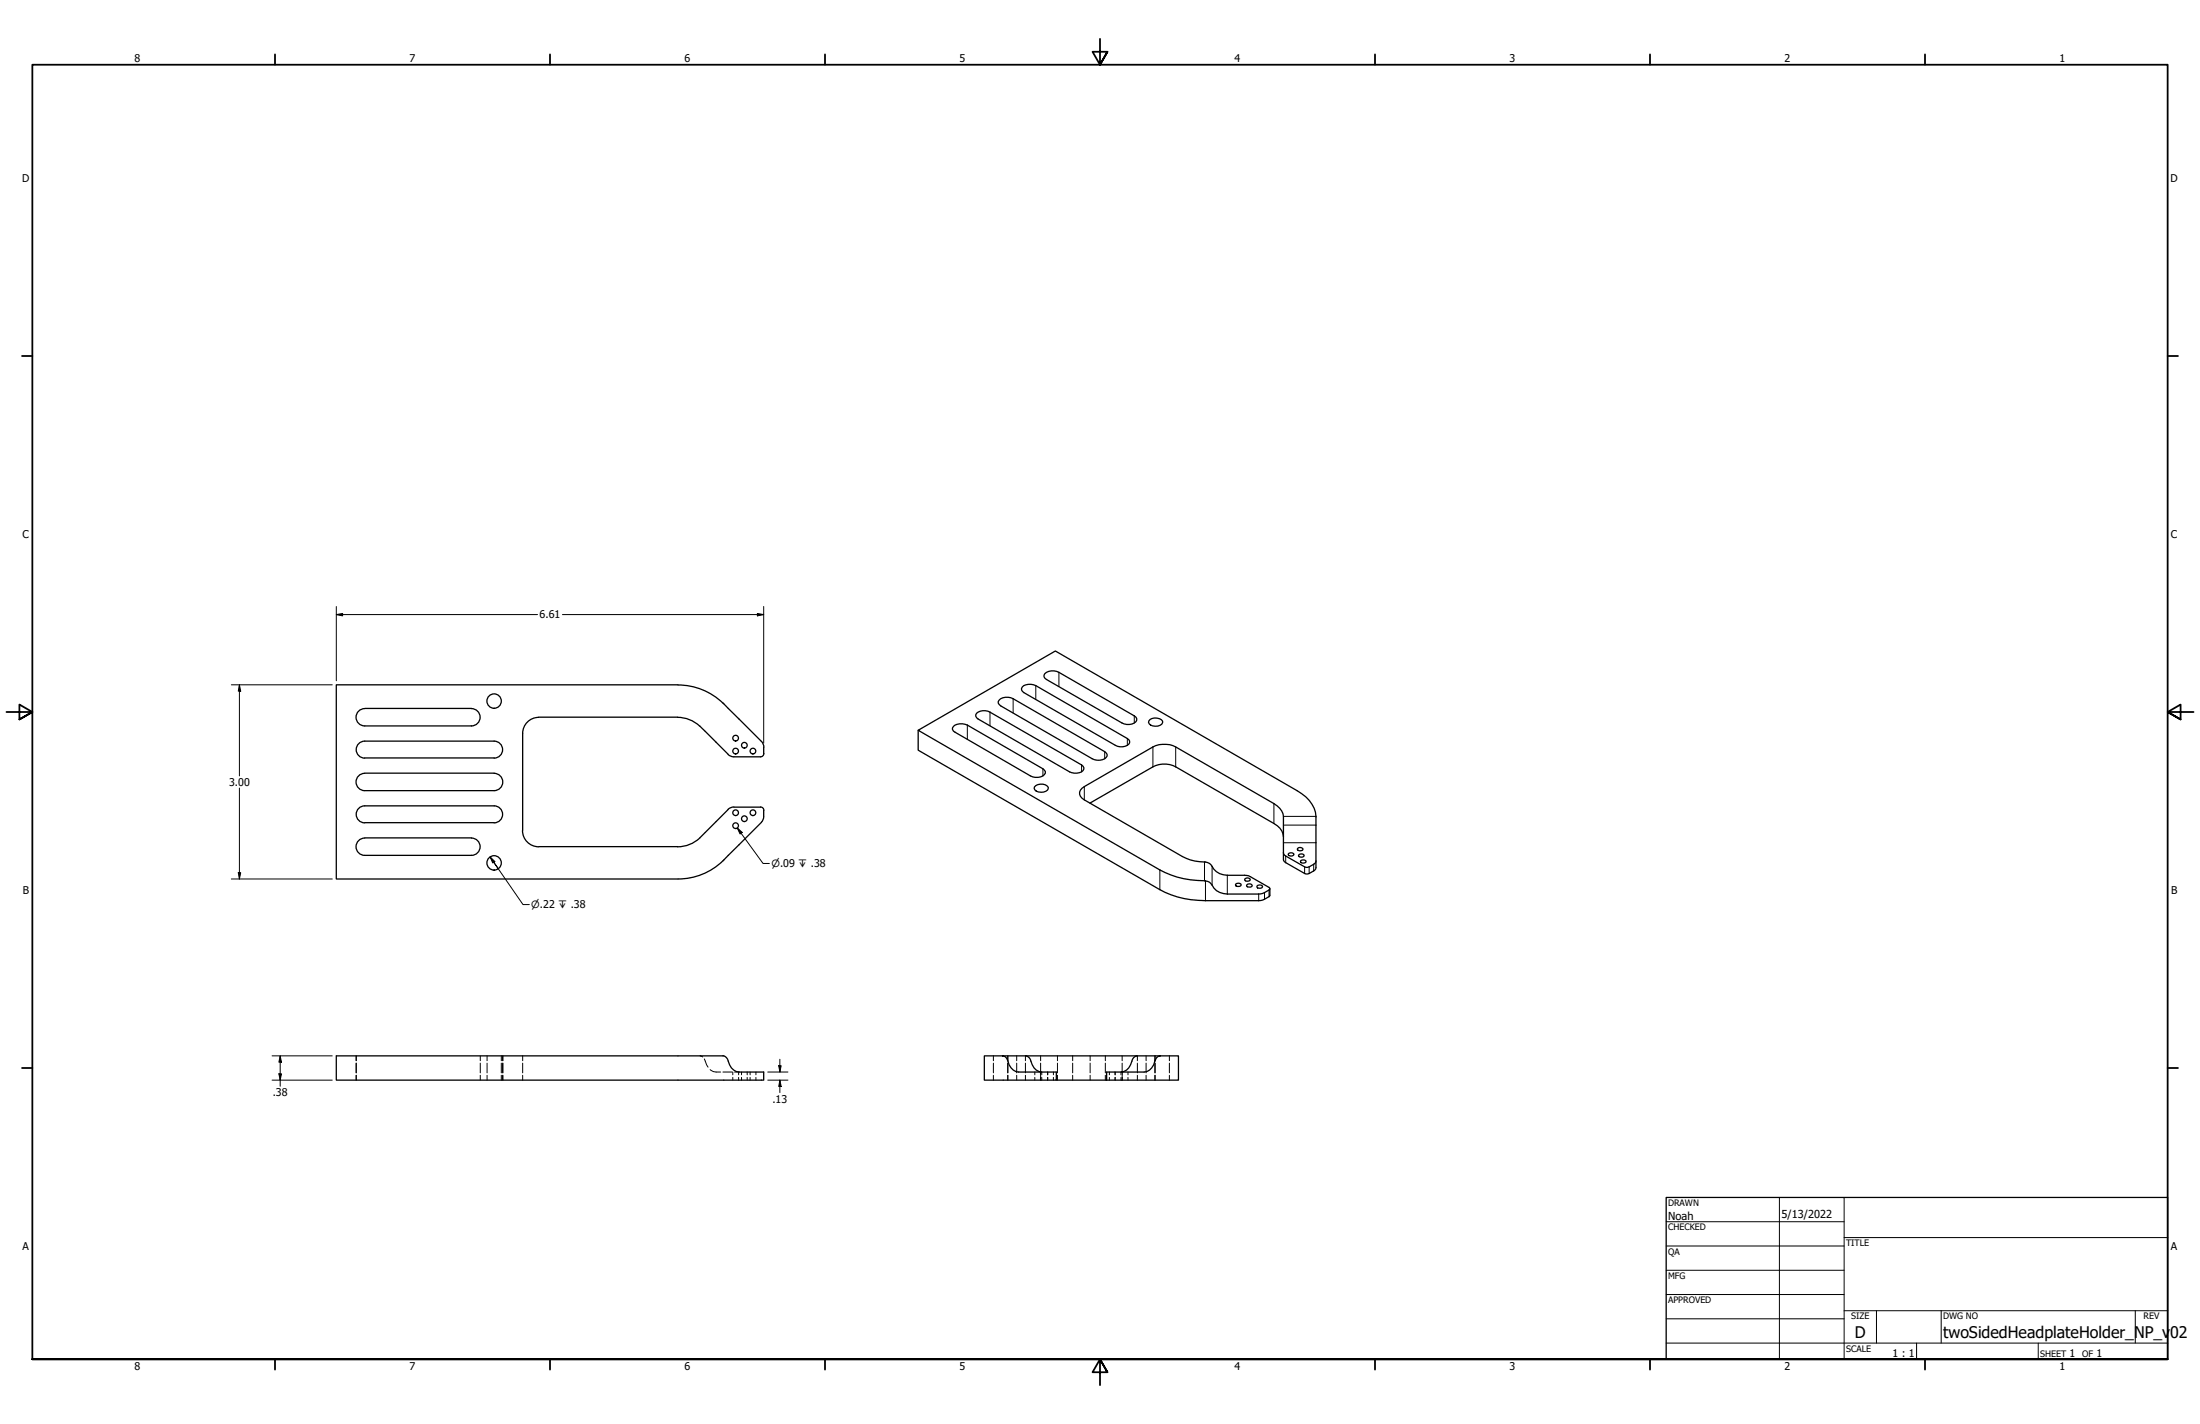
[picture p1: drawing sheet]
<svg xmlns="http://www.w3.org/2000/svg" width="864mm" height="559mm" viewBox="0 0 864 559" stroke-linecap="round" stroke-linejoin="round" font-family="sans-serif">
<!-- layer: Hidden (ANSI) -->
<g fill="none" stroke="#000" stroke-width=".39">
<path d="M139.8 414.3v1.9M139.8 417.2v3.8M139.9 414.3v1.9M139.9 417.2v3.8M188.5 414.3v1.9M188.5 417.2v3.8M191.2 414.3v1.9M191.2 417.2v3.8M196.8 414.3v1.9M196.8 417.2v3.8M197.3 414.3v1.9M197.3 417.2v3.8"/>
<path d="M197.4 414.3v1.9M197.4 417.2v3.8M205.2 414.3v1.9M205.2 417.2v3.8M274.8 414.3l1 .5M276.5 415.5l1.4 3.3M278.8 419.7a4.4 4.4 0 0 0 4.1 1M390 414.3v1.9M390 417.2v3.8M395.5 414.3v1.9M395.5 417.2v3.8M395.7 414.3v1.9"/>
<path d="M395.7 417.2v3.8M399.1 414.3v1.9M399.1 417.2v3.8M402.5 414.3v1.9M402.5 417.2v3.8M408.5 414.3v1.9M408.5 417.2v3.8M415.1 414.3v1.9M415.1 417.2v3.8M421.1 414.3v1.9M421.1 417.2v3.8M427.9 414.3v1.9"/>
<path d="M427.9 417.2v3.8M433.9 414.3v1.9M433.9 417.2v3.8M440.5 414.3v1.9M440.5 417.2l.1 4.6M446.5 414.3v1.9M446.5 417.2v3.8M449.9 414.3v1.9M449.9 417.2v3.8M453.3 414.3v1.9M453.3 417.2v3.8M453.5 414.3v1.9"/>
<path d="M453.5 417.2v3.8M459 414.3v1.9M459 417.2v3.8M139.8 422v1.9M139.9 422v1.9M188.5 422v1.9M191.2 422v1.9M196.8 422v1.9M197.3 422v1.9M197.4 422v1.9M205.2 422v1.9M283.8 420.7h3.6"/>
<path d="M287.7 420.7v1.1M287.7 422.8v1.1M288.4 420.7h1.7M289.9 420.7v1.1M289.9 422.8v1.1M291.1 420.7v1.1M291.1 422.8v1.1M293.3 420.7v1.1M293.3 422.8v1.1M294.4 420.7v1.1M294.4 422.8v1.1M296.7 420.7v1.1"/>
<path d="M296.7 422.8v1.1M390 422v1.9M395.5 422v1.9M395.7 422v1.9M399.1 422v1.9M402.5 422v1.9M406.2 420.7v1.1M406.2 422.8v1.1M408.4 420.7v1.1M408.4 422.8v1.1M408.5 422v1.9M408.9 420.7v1.1"/>
<path d="M408.9 422.8v1.1M411.2 420.7v1.1M411.2 422.8v1.1M411.3 420.7v1.1M411.3 422.8v1.1M413.5 420.7v1.1M413.5 422.8v1.1M415.1 422v1.9M421.1 422v1.9M427.9 422v1.9M433.9 422v1.9M435.5 420.7v1.1"/>
<path d="M435.5 422.8v1.1M437.7 420.7v1.1M437.7 422.8v1.1M437.8 420.7v1.1M437.8 422.8v1.1M440.1 420.7v1.1M440.1 422.8v1.1M440.5 422v1.9M442.8 420.7v1.1M442.8 422.8v1.1M446.5 422v1.9M449.9 422v1.9"/>
<path d="M453.3 422v1.9M453.5 422v1.9M459 422v1.9"/>
</g>
<!-- layer: Visible (ANSI) -->
<g fill="none" stroke="#000" stroke-width=".51">
<path d="M140.8 279.1l1-.8 1.4-.3 41.9 .1a3.4 3.4 0 0 1 3.4 3.4 3.4 3.4 0 0 1-3.4 3.4h-41.9a3.4 3.4 0 0 1-3.2-2.1 3.4 3.4 0 0 1 .8-3.7zM266.1 268.7h-134.1v76.2h134.2a25.8 25.8 0 0 0 19.7-9.2l13-13M266.2 268.8a25.4 25.4 0 0 1 17.6 7.1M283.8 275.8l15.1 15.1 .8 1.3 .1 1M383.3 279.9a4.7 4.7 0 0 1 5.3-.4l36 20.7a1.61 1.61 0 0 1 .8 1.8 1.61 1.61 0 0 1-1.7 1.2 5.5 5.5 0 0 1-3.8-.3l-36-20.8a1.4 1.4 0 0 1-.6-2.2zM392.2 274.7a4.9 4.9 0 0 1 5.5-.5l35.9 20.8a1.48 1.48 0 0 1 1 1.4 1.48 1.48 0 0 1-1 1.4 5.3 5.3 0 0 1-4.8 0l-36-20.8a1.38 1.38 0 0 1-.6-2.3zM401.3 269.6a4.9 4.9 0 0 1 5.3-.6l35.9 20.8a1.42 1.42 0 0 1 1 1.3 1.42 1.42 0 0 1-1 1.4 4.9 4.9 0 0 1-4.7 0l-35.9-20.7a1.4 1.4 0 0 1-.6-2.2zM410.1 264.4a5 5 0 0 1 5.6-.6l29.6 17.1a1.48 1.48 0 0 1 .9 1.4 1.48 1.48 0 0 1-.9 1.4 5.1 5.1 0 0 1-4.9 0l-29.6-17.1a1.43 1.43 0 0 1-.7-2.2zM194 290.8a3.3 3.3 0 0 1 3.3 3.4 3.3 3.3 0 0 1-3.3 3.3M194 290.8h-50.8a3.3 3.3 0 0 0-3.4 3.4 3.3 3.3 0 0 0 3.4 3.3l50.8-.1M205.2 287.8v38.1M266 281.5a12.7 12.7 0 0 1 8.7 3.5"/>
<path d="M266 281.4l-54.5 .1a6.3 6.3 0 0 0-6.3 6.3M274.8 284.9l11.1 11.1M285.8 296.1l1.3 .7 1 .2M288.8 295.8a1.11 1.11 0 0 1-1-1.5 1.11 1.11 0 0 1 1.8-.3 1.11 1.11 0 0 1-.5 1.8h-.3M288.8 290.8a1.11 1.11 0 0 1-1-1.6 1.11 1.11 0 0 1 1.8-.3 1.11 1.11 0 0 1-.5 1.8l-.3 .1M299.8 293.2v2.9l-.8 .8-10.9 .1M360.4 286.6l53.9-31.1 94.8 54.8a13.1 13.1 0 0 1 7.5 10.1l-.1 20.5a4.1 4.1 0 0 1-4.4 1.9l-7.4-4.3-.8-.8-.1-13.9a7.2 7.2 0 0 0-3.7-8.5l-38.6-22.2a10.1 10.1 0 0 0-8.9 0l-27 15.6a2.74 2.74 0 0 0-1.8 2.6 2.74 2.74 0 0 0 1.8 2.6l38.5 22.2a21.8 21.8 0 0 0 9.9 2.4 4.4 4.4 0 0 1 2.5 2.6 6.9 6.9 0 0 0 5.3 2.4l8.3 .2 8.1 4.5 .3 .4-.3 .6a6.6 6.6 0 0 1-4.1 1.6h-12.3a6.7 6.7 0 0 1-6.4-4l-.6-.6a9.7 9.7 0 0 0-4.8-.7 33.8 33.8 0 0 1-14.7-4.1zM360.4 286.6v7.8l94.9 54.7a35.9 35.9 0 0 0 17.9 4.3h20.9a6.5 6.5 0 0 0 4.4-2.1v-2.6M374.3 285.1a5.2 5.2 0 0 1 5.4-.6l29.7 17.2a1.48 1.48 0 0 1 1 1.4 1.48 1.48 0 0 1-1 1.4 5.3 5.3 0 0 1-4.9 0l-29.6-17.2a1.36 1.36 0 0 1-.6-2.2zM451.5 282.3a3.8 3.8 0 0 1 4.9 .7 2.65 2.65 0 0 1-3.9 1.9 1.56 1.56 0 0 1-1.5-2zM194 316.2a3.3 3.3 0 0 1 3.3 3.4 3.3 3.3 0 0 1-3.3 3.3M194 303.5a3.4 3.4 0 0 1 3.4 3.4 3.4 3.4 0 0 1-3.4 3.4"/>
<path d="M194 303.4l-50.8 .1a3.4 3.4 0 0 0-3.4 3.4 3.4 3.4 0 0 0 3.4 3.4h50.8M194 316.2h-50.8a3.3 3.3 0 0 0-3.4 3.4 3.3 3.3 0 0 0 3.4 3.3l50.8-.1M285.9 317.6l-11.1 11.1M288.1 316.7l-1.5 .3-.8 .6M288.1 316.7h10.4M298.5 316.7l.8 .2 .5 .7v2.9M406.1 308.8a3.7 3.7 0 0 1 5.4 .1 2.65 2.65 0 0 1-3.9 1.9 1.56 1.56 0 0 1-1.5-2zM427.9 315.2l24.7-14.3a9.6 9.6 0 0 1 8.9 0l38.6 22.3a6.5 6.5 0 0 1 3.7 5.2M143.2 328.9a3.4 3.4 0 0 0-3.4 3.4 3.4 3.4 0 0 0 3.4 3.4h41.9a3.4 3.4 0 0 0 3.4-3.4 3.4 3.4 0 0 0-3.4-3.4M143.2 328.8h41.9M205.1 325.9a6.4 6.4 0 0 0 6.4 6.4M211.5 332.2h54.5"/>
<path d="M274.7 328.8a12.7 12.7 0 0 1-8.7 3.5M288.8 320a1.11 1.11 0 0 1-1-1.5 1.11 1.11 0 0 1 1.8-.3 1.11 1.11 0 0 1-.5 1.8h-.3M288.8 325.1a1.11 1.11 0 0 1-1-1.5 1.11 1.11 0 0 1 1.8-.3 1.11 1.11 0 0 1-.5 1.8h-.3M299.8 320.5l-.4 1.4-.5 .8M503.8 334.6l.1 .5 .8 .8 7.9 4.5a4.9 4.9 0 0 0 3.9-2.1l.1-.4M505.7 335.1a1.39 1.39 0 0 1 2.2 .2 1.21 1.21 0 0 1-1.2 .7 1.21 1.21 0 0 1-1-.9zM509.3 333a1.33 1.33 0 0 1 2.2 .2 1.14 1.14 0 0 1-1.2 .7 1.14 1.14 0 0 1-1-.9zM509.8 335.5a1.33 1.33 0 0 1 2.1 .3 1.17 1.17 0 0 1-1.1 .6 1.17 1.17 0 0 1-1-.9zM510.5 337.8a1.39 1.39 0 0 1 2.2 .3 1.16 1.16 0 0 1-1.2 .6 1.16 1.16 0 0 1-1-.9zM485 347a1.39 1.39 0 0 1 2.2 .3 1.21 1.21 0 0 1-1.2 .6 1.21 1.21 0 0 1-1-.9zM488.6 344.9a1.33 1.33 0 0 1 2.2 .3 1.14 1.14 0 0 1-1.2 .7 1.14 1.14 0 0 1-1-1zM489.4 347.3a1.33 1.33 0 0 1 2.2 .2 1.35 1.35 0 0 1-2.3 .2z"/>
<path d="M493.4 347.7a1.39 1.39 0 0 1 2.2 .3 1.21 1.21 0 0 1-1.2 .6 1.21 1.21 0 0 1-1-.9zM132 414.3h152.1a2.7 2.7 0 0 1 1.8 2.1 5 5 0 0 0 4.2 4.3h9.7v3.2h-167.8zM393.5 414.3h-7.1v9.6h28.3v-3.2h-14.8a5.6 5.6 0 0 1-4.5-5 1.95 1.95 0 0 0-1.9-1.4h9.1a2.39 2.39 0 0 1 2.1 2.1 5 5 0 0 0 4.2 4.3M402.6 414.3h43.8M455.5 414.3h7.1v9.6h-28.2M414.7 423.9h19.7M440.1 420.7a5.5 5.5 0 0 0 4.5-5 2.3 2.3 0 0 1 1.8-1.4h9.1a2.37 2.37 0 0 0-2.2 2.1 5.1 5.1 0 0 1-4.2 4.3h-14.7v3.2"/>
<circle cx="194" cy="275.1" r="2.83"/>
<circle cx="292.2" cy="292.4" r="1.11"/>
<circle cx="295.6" cy="294.7" r="1.11"/>
<circle cx="295.6" cy="318.9" r="1.11"/>
<circle cx="194" cy="338.6" r="2.83"/>
<circle cx="292.2" cy="321.3" r="1.11"/>
</g>
<!-- layer: Visible Narrow (ANSI) -->
<g fill="none" stroke="#000" stroke-width=".39">
<path d="M388.6 279.5v5.3M397.7 274.2v5.6M406.6 269v5.4M415.7 263.8v5.6M379.7 284.5v5.7M433.6 295v2.8M442.5 289.8v2.7M445.3 280.9v2.8M452.6 293.1v7.8M461.5 293.1v7.8M409.4 301.7v2.8M424.6 300.2v2.7"/>
<path d="M425.6 308.7v5.2M500.1 315.3v7.9M472.8 338.3v7.3M475.8 340v7.3M503.8 320.4h12.8M503.8 323.8h12.8M503.8 330.7h12.8M504.7 335.9v2.6M515.7 339.2v2.6M455.3 341.4v7.7M473.2 345.7v7.7M481.8 343.5v7.3"/>
<path d="M494.1 350.8v2.6M496.4 350.3v2.6M498.2 349.2v2.7M512.1 340.2v2.6M513.9 340.2v2.6"/>
</g>
<!-- layer: Border (ANSI) -->
<g fill="none" stroke="#000" stroke-width=".7">
<path d="M431.8 15.2v10.2l-2.9-5.1h5.8l-2.9 5.1 2.9-5.1M107.9 21.3v4.1M215.9 21.3v4.1M323.8 21.3v4.1M539.8 21.3v4.1M647.7 21.3v4.1M755.6 21.3v4.1M8.6 139.7h4.1M850.9 139.7h4.1M2.5 279.4h10.2l-5.1-2.9v5.8l5.1-2.9-5.1 2.9M861.1 279.4h-10.2l5.1-2.9v5.8l-5.1-2.9 5.1 2.9M8.6 419.1h4.1"/>
<path d="M850.9 419.1h4.1M12.7 533.4v-508h838.2v508h-838.2h838.2M107.9 533.4v4.1M215.9 533.4v4.1M323.8 533.4v4.1M434.7 538.5l-2.9-5.1 2.9 5.1h-5.8l2.9-5.1v10.2M539.8 533.4v4.1M647.7 533.4v4.1M755.6 533.4v4.1"/>
</g>
<!-- layer: Title (ANSI) -->
<g fill="none" stroke="#000" stroke-width=".39">
<path d="M654 479.4h69.9M698.5 469.9v63.5M723.9 469.9v63.5M654 488.9h69.9M654 498.5h69.9M723.9 485.6h127M654 508h69.9M654 517.5h69.9M723.9 514.3h127M736.6 514.3v12.7M762 514.3v12.7M838.2 514.3v12.7"/>
<path d="M654 527h196.9M752.3 527v6.4M800.1 527v6.4"/>
</g>
<path d="M654 469.9h196.9v63.5h-196.9z" fill="none" stroke="#000" stroke-width=".51"/>
<!-- layer: Dimension (ANSI) -->
<g fill="none" stroke="#000" stroke-width=".39">
<path d="M132 238v29.1M299.8 238v53.6M132 241.2l2.5-.5v1zM132 241.2h79M220.8 241.2h79M297.3 240.7l2.5 .5-2.5 .5zM90.8 268.7h39.6M94 268.7l.5 2.5h-1zM94 268.7v35.8M94 309.2v35.7M90.8 344.9h39.6M93.5 342.5h1l-.5 2.4z"/>
<path d="M106.8 414.3h23.6M110 414.3l.5 2.5h-1zM110 414.3v12M305.7 418.2h.9l-.5 2.5zM306.1 415.7v5M106.8 423.9h23.6M109.5 421.4h1l-.5 2.5zM301.4 423.9h7.9M301.4 420.7h7.9M306.1 423.9l.5 2.4h-.9zM306.1 423.9v4.9"/>
</g>
<g fill="#000">
<path d="M132 241.2l2.5-.5v1z" fill-rule="evenodd"/>
<path d="M297.3 240.7l2.5 .5-2.5 .5z" fill-rule="evenodd"/>
<path d="M94 268.7l.5 2.5h-1z" fill-rule="evenodd"/>
<path d="M93.5 342.5h1l-.5 2.4z" fill-rule="evenodd"/>
<path d="M110 414.3l.5 2.5h-1z" fill-rule="evenodd"/>
<path d="M305.7 418.2h.9l-.5 2.5z" fill-rule="evenodd"/>
<path d="M109.5 421.4h1l-.5 2.5z" fill-rule="evenodd"/>
<path d="M306.1 423.9l.5 2.4h-.9z" fill-rule="evenodd"/>
</g>
<!-- layer: Symbol (ANSI) -->
<path d="M192.4 336.3l1.8 1.8-.8 .5zM192.4 336.3l1.4 2M289.4 324.9l1.9 1.7-.8 .7zM289.4 324.9l10.1 13.9h2.5M195.6 340.9l-1.8-2.6 11.5 16.7h2.5" fill="none" stroke="#000" stroke-width=".39"/>
<g fill="#000">
<path d="M192.4 336.3l1.8 1.8-.8 .5z" fill-rule="evenodd"/>
<path d="M289.4 324.9l1.9 1.7-.8 .7z" fill-rule="evenodd"/>
</g>
<g font-size="6.3">
<text x="728.1" y="524.9">D</text>
<text x="762.8" y="525">twoSidedHeadplateHolder_NP_v</text>
<text x="851.9" y="525">02</text>
</g>
<g font-size="4.3">
<text x="654.8" y="478.6">Noah</text>
<text x="699.3" y="478">5/13/2022</text>
</g>
<g font-size="4.2">
<text x="52.8" y="24.4">8</text>
<text x="160.8" y="24.4">7</text>
<text x="268.7" y="24.4">6</text>
<text x="376.7" y="24.4">5</text>
<text x="484.6" y="24.4">4</text>
<text x="592.6" y="24.4">3</text>
<text x="700.5" y="24.4">2</text>
<text x="808.5" y="24.4">1</text>
<text x="8.8" y="71.4">D</text>
<text x="852" y="71.4">D</text>
<text x="8.9" y="211.1">C</text>
<text x="852.2" y="211.1">C</text>
<text x="211.8" y="242.7">6.61</text>
<text x="89.9" y="308.4">3.00</text>
<text x="9" y="350.8">B</text>
<text x="852.2" y="350.8">B</text>
<text x="107.1" y="430.1">.38</text>
<text x="303.2" y="432.7">.13</text>
<text x="8.9" y="490.5">A</text>
<text x="852.2" y="490.5">A</text>
<text x="742.9" y="532.6">1 : 1</text>
<text x="812.4" y="532.6">1</text>
<text x="823" y="532.6">1</text>
<text x="52.8" y="537.5">8</text>
<text x="160.8" y="537.5">7</text>
<text x="268.7" y="537.5">6</text>
<text x="376.7" y="537.5">5</text>
<text x="484.6" y="537.5">4</text>
<text x="592.6" y="537.5">3</text>
<text x="700.5" y="537.5">2</text>
<text x="808.5" y="537.5">1</text>
</g>
<g font-size="3.9">
<text x="302.8" y="340.4">⌀.09 ↧ .38</text>
<text x="208.5" y="356.5">⌀.22 ↧ .38</text>
</g>
<g font-size="3.5">
<text x="654.8" y="473.2">DRAWN</text>
<text x="654.8" y="482.8">CHECKED</text>
<text x="724.7" y="488.9">TITLE</text>
<text x="654.8" y="492.3">QA</text>
<text x="654.8" y="501.8">MFG</text>
<text x="654.8" y="511.4">APPROVED</text>
<text x="726.7" y="517.7">SIZE</text>
<text x="762.8" y="517.7">DWG NO</text>
<text x="841.4" y="517.7">REV</text>
<text x="724.7" y="530.4">SCALE</text>
<text x="800.9" y="532.6">SHEET</text>
<text x="817.4" y="532.6">OF</text>
</g>
</svg>
